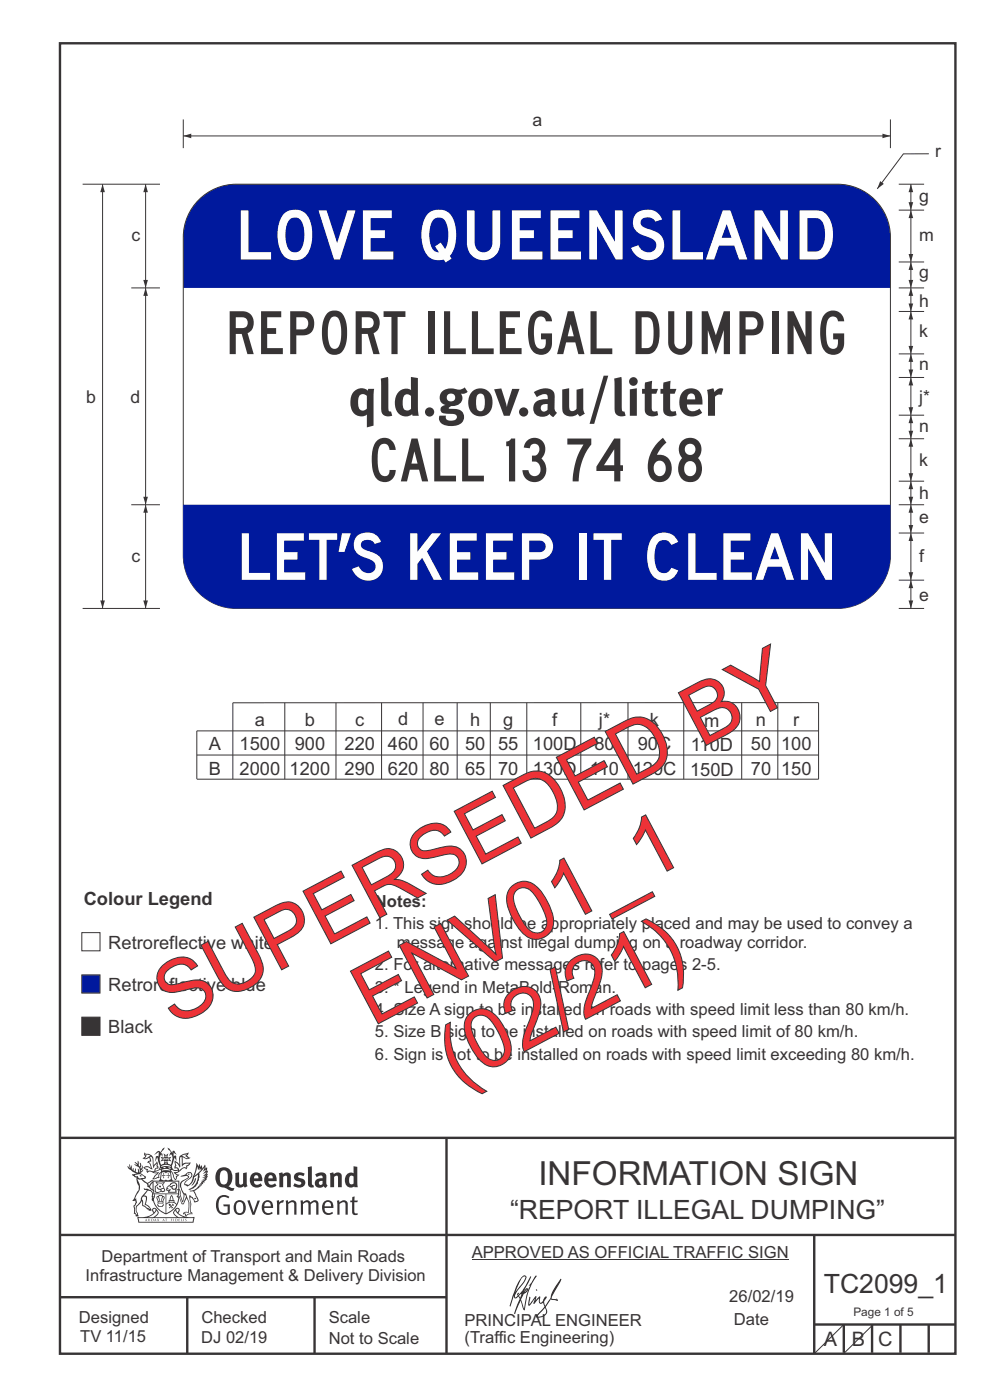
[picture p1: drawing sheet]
<svg xmlns="http://www.w3.org/2000/svg" width="210mm" height="297mm" viewBox="0 0 210 297" stroke-linecap="round" stroke-linejoin="round" font-family="sans-serif">
<path d="M12.7 241.4h190M94.7 241.4v45.8M12.7 262h190M12.7 275.2h82M39.7 275.2v12M66.7 275.2v12M172.7 262.2v25M172.7 281h30M179 281v6M185 281v6M191 281v6M197 281v6" fill="none" stroke="#373435" stroke-width=".51"/>
<path d="M100.1 267.2h67.2" fill="none" stroke="#373435" stroke-width=".21"/>
<g fill="#373435">
<path d="M47 248.4a2.55 2.55 0 0 0 0 2.7l.3 .2a.81 .81 0 0 0 1-1v-.5a1.04 1.04 0 0 0-1.1-1.5zM46.3 248.1a1.82 1.82 0 0 1 2.1-.2 1.82 1.82 0 0 1 .9 1.8 2.29 2.29 0 0 1-.8 2l.7 .3h.5l-.2 .6a2.87 2.87 0 0 1-2-.7 2.12 2.12 0 0 1-1.7-3.1z" fill-rule="evenodd"/>
<path d="M49.9 248.9l.8-.2v2a.46 .46 0 0 0 .3 .6 .46 .46 0 0 0 .6-.3v-2.1l.7-.2v2.4l.2 .5-.5 .3-.3-.3a1.02 1.02 0 0 1-1.2 .3 1.02 1.02 0 0 1-.6-1.1z" fill-rule="evenodd"/>
<path d="M54 249.5l-.1 .5h.9a.49 .49 0 0 0-.2-.6 .49 .49 0 0 0-.6 .1zM53.4 249.1a1.34 1.34 0 0 1 1.6-.2 1.34 1.34 0 0 1 .6 1.5v.2h-1.7a.77 .77 0 0 0 .5 .8 .77 .77 0 0 0 .9-.4l.3 .5a1.59 1.59 0 0 1-2 .2 1.59 1.59 0 0 1-.5-2.1z" fill-rule="evenodd"/>
<path d="M57 249.5l-.1 .5h1a.49 .49 0 0 0-.2-.6 .49 .49 0 0 0-.7 .1zM56.4 249.1a1.34 1.34 0 0 1 1.6-.2 1.34 1.34 0 0 1 .7 1.5v.2h-1.8a.77 .77 0 0 0 .5 .8 .77 .77 0 0 0 .9-.4l.4 .5a1.59 1.59 0 0 1-2.1 .2 1.59 1.59 0 0 1-.5-2.1z" fill-rule="evenodd"/>
<path d="M59.2 248.9l.7-.2 .1 .4a.95 .95 0 0 1 1-.3 .95 .95 0 0 1 .7 .8v2.3h-.8v-2.3a.46 .46 0 0 0-.8 .1v2.2h-.8z" fill-rule="evenodd"/>
<path d="M62.6 249.1a1.75 1.75 0 0 1 2-.1l-.2 .5-.6-.2a.43 .43 0 0 0-.6 .3l.4 .3a1.04 1.04 0 0 1 1.2 1.1 1.04 1.04 0 0 1-1.4 1l-1.2-.4 .3-.6 1 .4 .4-.4a.88 .88 0 0 0-1-.5l-.4-.2-.1-.4z" fill-rule="evenodd"/>
<path d="M65.3 247.6l.8-.2 .1 3.8 .3 .2 .1 .4a.88 .88 0 0 1-1 0 .88 .88 0 0 1-.3-1z" fill-rule="evenodd"/>
<path d="M67.8 250.6a.43 .43 0 0 0-.1 .7 .43 .43 0 0 0 .7-.1v-.7zM66.8 249.1a1.7 1.7 0 0 1 2.4 .1v1.9l.3 .4-.4 .5-.5-.4a1.03 1.03 0 0 1-1.7-.1 1.03 1.03 0 0 1 .8-1.5h.7v-.4a.8 .8 0 0 0-1.2 .1z" fill-rule="evenodd"/>
<path d="M70 248.9l.7-.2 .1 .4a.95 .95 0 0 1 1-.3 .95 .95 0 0 1 .7 .8v2.3h-.8v-2.3a.46 .46 0 0 0-.8 .1v2.2h-.8z" fill-rule="evenodd"/>
<path d="M74.3 249.5a1.48 1.48 0 0 0 0 1.7h.5l.2-.1v-1.5l-.3-.2zM75 247.4l.8 .1 .1 4.4h-.7l-.1-.2a1.26 1.26 0 0 1-1.4 0 1.26 1.26 0 0 1-.5-1.3 1.29 1.29 0 0 1 .4-1.4 1.29 1.29 0 0 1 1.4-.1z" fill-rule="evenodd"/>
<path d="M46.4 253.9a1.72 1.72 0 0 1 2.3 0l-.3 .3a1.24 1.24 0 0 0-1.4-.2 1.24 1.24 0 0 0-.6 1.4 1.49 1.49 0 0 0 1.2 1.9l.7-.1v-1.3h-.8l-.1-.4h1.3v1.9a1.93 1.93 0 0 1-2.2 0 1.93 1.93 0 0 1-.7-2.2l.2-.8z" fill-rule="evenodd"/>
<path d="M50.4 255.1a1.65 1.65 0 0 0 .2 2.2 .99 .99 0 0 0 1-1.4 .78 .78 0 0 0-.4-.8 .78 .78 0 0 0-.8 0zM50 254.9a1.33 1.33 0 0 1 1.6-.1 1.33 1.33 0 0 1 .5 1.4 1.31 1.31 0 0 1-1.3 1.6 1.31 1.31 0 0 1-1.2-1.6v-.6z" fill-rule="evenodd"/>
<path d="M52.5 254.7l.4-.1 .9 2.6 .8-2.5h.5l-1.1 3h-.5z" fill-rule="evenodd"/>
<path d="M56.3 255.2l-.2 .7h1.3a.7 .7 0 0 0-.3-.8 .7 .7 0 0 0-.8 .1zM55.9 255a1.22 1.22 0 0 1 1.5-.2 1.22 1.22 0 0 1 .5 1.5h-1.8a.93 .93 0 0 0 .5 1 .93 .93 0 0 0 1.1-.2l.2 .3a1.43 1.43 0 0 1-1.8 .1 1.43 1.43 0 0 1-.6-1.7z" fill-rule="evenodd"/>
<path d="M58.7 254.7l.4-.1 .1 .5 .4-.4 .6-.1-.2 .5a.66 .66 0 0 0-.8 .7v1.9h-.4z" fill-rule="evenodd"/>
<path d="M60.6 254.7l.4-.1 .1 .5a.94 .94 0 0 1 1-.5 .94 .94 0 0 1 .8 .8v2.3h-.5l-.1-2.5a.81 .81 0 0 0-1.2 .3v2.2h-.4z" fill-rule="evenodd"/>
<path d="M63.7 254.7l.5-.1 .1 .5 .4-.3a.78 .78 0 0 1 1.1 .3 .9 .9 0 0 1 1-.5 .9 .9 0 0 1 .8 .8v2.3h-.5l-.1-2.5a.67 .67 0 0 0-1.1 .3v2.2h-.5v-2.4l-.4-.3-.7 .4v2.3h-.5z" fill-rule="evenodd"/>
<path d="M69 255.2l-.1 .7h1.3a.7 .7 0 0 0-.3-.8 .7 .7 0 0 0-.9 .1zM68.7 255a1.22 1.22 0 0 1 1.5-.2 1.22 1.22 0 0 1 .5 1.5h-1.8a.93 .93 0 0 0 .4 1 .93 .93 0 0 0 1.2-.2l.1 .3a1.44 1.44 0 0 1-1.7 .1 1.44 1.44 0 0 1-.6-1.7z" fill-rule="evenodd"/>
<path d="M71.4 254.7l.5-.1 .1 .5a.94 .94 0 0 1 1-.5 .94 .94 0 0 1 .8 .8v2.3h-.5l-.1-2.5a.81 .81 0 0 0-1.2 .3v2.2h-.4z" fill-rule="evenodd"/>
<path d="M74.7 253.9l.5-.1v.9h.7l-.1 .3h-.6v2.2l.1 .2h.5l.1 .3a.75 .75 0 0 1-1.2-.6v-2.1h-.4v-.3h.4z" fill-rule="evenodd"/>
<path d="M30.8 244.9l1.1 .3-.9 .5h-.4l.6-.5zM31.8 245.4h.2a2.44 2.44 0 0 1 .4 1.9l.1 .5 .7-1-.1 .6 .3 .3a.57 .57 0 0 0-.6 .7l-1-.1-.5 .2 .2-.5-.8-.3 .7-.1 .9 .5 .1-.1-.6-1.3-.2-.2h.5zM30.7 244.4l-.1 .5 .2 .4-.6 .4a1.04 1.04 0 0 0 1.4-.1l.2 .6-.3 .1-.2 .4a.94 .94 0 0 1 .8 1.1l-.2-.1a1.16 1.16 0 0 0-1.5-.1l.3 .4 .4 .2 .1 .5 .2 .1 .1-.2a.94 .94 0 0 1 1.1 .2l.8 .1-1.2 1.2a1.13 1.13 0 0 0 1.2-.2l.4-.1-.1-.4 .5-.8a.83 .83 0 0 0-.6 1.1l-.3-.1-.7 .4 1.1-1.4-.5 .1-.5-.1 1.3-.5-.1-.1-.9 .4v-.3l.2-.2 .3 .1 .1-.3-.2-.4v-.6l-.1-.4-.7 1v-.7a1.42 1.42 0 0 0-1.6-1.8z" fill-rule="evenodd"/>
<path d="M38.5 245.2l.5-.2 .7-.1-.6 .3 .8 .5h-.3zM38.3 245.5l.2-.1 .1 2a1.69 1.69 0 0 1 1.6-.6l-.8 .5 .1 .5a1.1 1.1 0 0 0-1.5 .6l-.1-.5-.2-.2h-.5l.3-.4-.3-.7a1.42 1.42 0 0 1 .8 1.1l.2-.1zM37.1 246.2l.1 1-.2 .3 .1 .4h.5l.1 .2a.96 .96 0 0 1-1.1-.1l-.1 .1a1.06 1.06 0 0 0 1.3 .2v.1a.72 .72 0 0 1-1 .2l.3 .5 .6 .2-.4 .2-.1 .6-.2-.3-.4-1.1-.4-.4 .4 .9a1.54 1.54 0 0 0 .7 1.2l.2-.3a.58 .58 0 0 1 .4-.8l.2-.1h-.3l-.5-.3 .9-.5a.93 .93 0 0 1 1.2-.5v.2l.2-.2 .1-.5a.99 .99 0 0 0 .7-.8l-1.3 .1-.3 .2-.1-1.4 .9 .4 .9-.3h-.4l-.5-.4 .4-.7-.6 .2a1.46 1.46 0 0 0-1.4 2.1v.4l-.2-.4z" fill-rule="evenodd"/>
<path d="M35.6 248.9l.2 .1-.1 .3 .4 .1h-.4v.6l-.1-.6h-.3l.3-.1z" fill-rule="evenodd"/>
<path d="M34.6 248.9l.2 .1v.3l.3 .1h-.3l-.1 .6v-.6h-.4l.4-.1z" fill-rule="evenodd"/>
<path d="M34.3 248.8a.57 .57 0 0 1 .9 .2 .57 .57 0 0 1 .9-.2l.2 1.4h-.2a.57 .57 0 0 1-.9 0 .69 .69 0 0 1-1.1 0zM34.2 248.1l-.3 2.1-.2 .4h3l-.2-.4-.3-2.1h-.2v.2l-.8-.1-.8 .1v-.2z" fill-rule="evenodd"/>
<path d="M34.2 252.4a.3 .3 0 0 0 .6 0 .3 .3 0 0 0-.6 0zM33.3 250.9l.3 .3-.3 .4a.79 .79 0 0 0 0 1.3l.8-.2-.1-.3a.55 .55 0 0 1-.7-.6l.1-.1 .2 .3 .3 .2 .8-.2-.4-.7 .4-.4-.7 .2zM33 250.7l1.1 .2 .9-.2-.4 .6 .4 1.2a.56 .56 0 0 1-.8 .3l-.2 .1a.73 .73 0 0 1-.9 .1 .73 .73 0 0 1-.3-1v-.4l.6-.4z" fill-rule="evenodd"/>
<path d="M35.6 251.8l.7-.4a.58 .58 0 0 1 1-.1 .58 .58 0 0 1-.4 .9l-.3-.3a.43 .43 0 0 1 .6-.4 .57 .57 0 0 0-.8 .2l-.2-.1-.3 .1 .4 .2a.55 .55 0 0 0 .9 .4v.5h-1.3l.3-.4-.1-.1-.6 .1 .2-.3-.2-.1zM35.4 251.8l-.1 .2a.39 .39 0 0 0 .2 .6h.3l-.2 .4h1.9l-.1-.8a.86 .86 0 0 0-.1-1.3 .86 .86 0 0 0-1.3 .4z" fill-rule="evenodd"/>
<path d="M36 254.8h.8v.2h-.8zM36.4 253.8l.2 .8h-.4zM36.4 253.5l-.3 .5-.1 .6h-.2v.4l-.7 .4 .2 .1a1.48 1.48 0 0 1 2.1 .2l.2-.1-.6-.5v-.5h-.2l-.1-.6z" fill-rule="evenodd"/>
<path d="M35.8 255.4l.4 .1 .1 .3 .3-.2-.2-.2a.38 .38 0 0 1 .5 .5l-.2-.2-.3 .2 .3 .2-.3 .3-.1-.4-.4 .4-.1-.2 .4-.3-.1-.1-.2 .1z" fill-rule="evenodd"/>
<path d="M34.5 254h.2v.2l-.2 .6h-.2zM33.6 255.3h.9v.2a.55 .55 0 0 1-.8 .4v-.2l-.2-.1zM33.4 254h.2l.2 .8h-.2zM33.6 255l.8-.1 .1 .2h-.8zM33.8 253.7h.5l-.2 1.1h-.1zM33.3 253.8l-.1 .3 .3 1.1a.48 .48 0 0 0-.1 .6 .48 .48 0 0 0 .5 .2h.5a.49 .49 0 0 0 .2-.8l.3-1.1-.1-.3a1.42 1.42 0 0 0-1.5 0z" fill-rule="evenodd"/>
<path d="M33.7 251.5l.4 .1 .1 .3h-.3z" fill-rule="evenodd"/>
<path d="M41.3 250.1l.3-.2-.2 .8-.6 .8h-.2l.5-.7z" fill-rule="evenodd"/>
<path d="M39.7 249l.3-.2 .5 .2a.88 .88 0 0 1-.6 1.1 1.22 1.22 0 0 0-.8 1.3l.5 .2a.72 .72 0 0 0 .9-.4l.5-.8 .2-.6 .8-.6v.2a2.85 2.85 0 0 1-2 2.9l.1 .1a2.13 2.13 0 0 0 1.9-1.5v-.3a2.01 2.01 0 0 0 .3-1.7l1.1-1.3-.4 1 .7-.5-.7 1 .8-.4-.8 .8 .7-.2-.9 .6 .8-.1-.8 .4h.7l-.8 .3 .3 .2h-.4l.2 .3h-.4l.2 .3h-.4l.1 .2h-.1a2.16 2.16 0 0 1-2 1.1l.1 .2 .4-.1a.76 .76 0 0 1 .7 .8l.5 1.2-.6 .2a1.45 1.45 0 0 0-1.1-1.3l.2 1.8-.1 1.8 .4 .3a1.07 1.07 0 0 0-1.2 .4v-.3l-.5-.2a.87 .87 0 0 1 1.1-.1v-.7a4.4 4.4 0 0 0-.6-3.1l-.1-.3h-.2a2.16 2.16 0 0 1-.7-2.2l.3-.4 1.2-.7a.55 .55 0 0 0-.4-.8zM37.8 252.4a.76 .76 0 0 1 .3 1.1l.6 1.6 .4-1.7 .2 .1a.61 .61 0 0 1-.1 .9l-.3 .8-.2 .1-.7-1.6-.3 .1a1.18 1.18 0 0 0 .1-1.4zM41.8 247.5l.2 .7 .3-.5v.6l.4-.5a1.9 1.9 0 0 1-1.2 1.4l-.3 .3zM38.2 249.6l1.4-.2 .2 .2v.3l-.5 .2a1.26 1.26 0 0 0-.9 1.9l.2 .7a1.84 1.84 0 0 1 .1 2.1l-.4-1.4a.96 .96 0 0 0-.4-1.2l-.4 .2a.78 .78 0 0 1 0 1.3l.1 .3h.4l.4 1.1a.38 .38 0 0 0 .2 .4 .38 .38 0 0 0 .4-.1l.6-1.2a2.94 2.94 0 0 1 .4 2.5l-.1 .4h-.8l-.3 .4v.2l.4-.1 .1 .4 .2 .1a1.02 1.02 0 0 1 1.3-.5v-.4l-.3-.1 .1-1.8-.3-1.3h.1a1.14 1.14 0 0 1 .8 1 .63 .63 0 0 0 .8-.2 .63 .63 0 0 0-.2-.9l-.6-1.2 .9-.6 .2-.4h.3l-.1-.2h.4l-.1-.3h.3l-.1-.3 .5-.1-.2-.2 .6-.4v-.2h-.2l.4-.5h-.3l.3-.5-.4 .1 .4-.5v-.3l-.3 .2 .2-.7-.1-.2-.4 .3v-.8l-.6 .8-.2-.8-.2 .5-.3-.7-.1 .6-.5-.8-.1 1.4-.6 1.8a1.81 1.81 0 0 1-1 1.5l-.6-.2a1.75 1.75 0 0 1 1.1-1.2 .75 .75 0 0 0 .1-1.3 .75 .75 0 0 0-1.2 .4z" fill-rule="evenodd"/>
<path d="M41.2 254.1h.3l.2 .2-.4 .1z" fill-rule="evenodd"/>
<path d="M29.4 258.4h11.6l-.1 .8h-11.4zM31.3 258.2l.5-.1a2.48 2.48 0 0 0 1.4-1.3l.3 .5-.5 .6-.5 .3zM32.5 256.6l.3-.2 .2 .1-.3 .7zM37.2 256.8a2.65 2.65 0 0 0 1.8 1.4h-1.1l-.5-.3-.5-.6zM37.4 256.5l.2-.1 .3 .2-.3 .6zM29.2 258.2l.1 1.2h11.8l.2-1.1-.2-.1a4.1 4.1 0 0 1-3.3-.9l.3-.4-.1-.6a1.06 1.06 0 0 0-1.3 1l.2 .4 .6 .5h-4.7l.3-.1a.84 .84 0 0 0 .6-.8 .84 .84 0 0 0-.5-.8l-.3-.2h-.5l-.1 .6 .3 .4a4.2 4.2 0 0 1-3.4 .9z" fill-rule="evenodd"/>
<path d="M31 258.7l.1 .2h-.2zM31 258.5l-.3 .6 .4-.2 .2 .2z" fill-rule="evenodd"/>
<path d="M31.3 258.6h.3v.4a.25 .25 0 0 0 .2-.1 .25 .25 0 0 0-.1-.3h.1a.29 .29 0 0 1 0 .4 .29 .29 0 0 1-.4 0 .29 .29 0 0 1 0-.4z" fill-rule="evenodd"/>
<path d="M32.2 258.6a.22 .22 0 0 1 .3 .2 .22 .22 0 0 1-.3 .2zM32 258.6l.1 .4a.33 .33 0 0 0 .4 0 .33 .33 0 0 0 0-.4 .33 .33 0 0 0-.5 0z" fill-rule="evenodd"/>
<path d="M32.9 258.7l.1 .2h-.2zM32.9 258.5l-.2 .6 .3-.2 .2 .2z" fill-rule="evenodd"/>
<path d="M33.3 258.6h.2l.1 .1 .2-.1-.2 .2 .2 .3-.3-.3-.1 .3h-.1l.2-.3z" fill-rule="evenodd"/>
<path d="M34.7 258.7l.1 .2h-.2zM34.7 258.5l-.3 .6 .4-.2 .2 .2z" fill-rule="evenodd"/>
<path d="M35 258.5h.5l-.2 .1v.5h-.2l.1-.5z" fill-rule="evenodd"/>
<path d="M36.2 258.6l.3-.1-.1 .1v.2h.1h-.1v.3h-.2z" fill-rule="evenodd"/>
<path d="M36.7 258.6h.2v.5h-.2z" fill-rule="evenodd"/>
<path d="M37.3 258.6a.22 .22 0 0 1 .3 .2 .22 .22 0 0 1-.3 .2zM37.1 258.6v.4a.33 .33 0 0 0 .5 0 .33 .33 0 0 0 0-.4 .33 .33 0 0 0-.5 0z" fill-rule="evenodd"/>
<path d="M37.8 258.6l.4-.1-.2 .1v.2h.1h-.1v.2l.2 .1h-.4z" fill-rule="evenodd"/>
<path d="M38.4 258.6h.2l-.1 .4 .2 .1h-.3z" fill-rule="evenodd"/>
<path d="M38.9 258.6h.2v.5h-.2z" fill-rule="evenodd"/>
<path d="M39.3 258.6h.2h-.1l.2 .3-.2 .2-.1-.1v-.1l.2 .1z" fill-rule="evenodd"/>
<path d="M34.2 247.4a1.51 1.51 0 0 1 2 .2 2.67 2.67 0 0 0-2.1 0zM35.7 247.6l.4 .1 .1 .3-.4-.1zM34.6 247.6h.5l.1 .2h-.4zM34 247.8l.3 .2h-.3zM34.9 246.9l.3-.2 .3 .2zM34.9 245.6l.2 .1v.3h-.2zM35 245.1l.2 .2 .2-.2-.1 .3h-.2zM35.1 246.3h.2l.1 .4-.2-.2-.2 .2zM35.3 245.7l.2-.1v.4h-.2zM34.4 245.7h.3l.1 .3-.4 .1 .2-.2zM35.7 245.7h.3l-.2 .2 .2 .2-.4-.1zM32.7 244.9l1-.5-.1 1-.2-.2-.3 .2-.3 1.1 .5-1 .3 .9a1.84 1.84 0 0 1 .2 1.7l.4 .1a2.48 2.48 0 0 1 2.2 0l.2-.2-.2-.7 .7-1.8 .4 .7-.2-1-.2-.1-.2 .3v-.9l.6 .4-.6-.8-.3 .1-.1 .4-.5-.9-.5-.3 .2 .5 .6 .5-.5 .8 .4-.4a2.06 2.06 0 0 1 0 2.3l-.5-.2-.2-.6 .1-.1 .8 .2-.4-.5 .4-.5-.7 .2-.2-.2 .2-.7-.5 .4-.5-.4 .2 .7-.2 .2-.7-.2 .4 .5-.4 .5 .8-.2 .1 .1-.2 .6-.5 .2a2.02 2.02 0 0 1 0-2.2l.3 .5-.1-.7-.3-.1 .8-1.2-.4 .3-.5 .8-.2-.3a.8 .8 0 0 0-.8 .5z" fill-rule="evenodd"/>
<path d="M29.2 250.1l.3 .1a.61 .61 0 0 1 .8 .4l.3 .2a.8 .8 0 0 1 .6 1l.4 .1 .5 .5a1 1 0 0 1 .5 1.1l-.1 .7v-.5h-.1a.96 .96 0 0 0-.8-1.3l-.2-.2h-.7l-.1-.1-.1 .1 .1 .3h.6l-1.2 1.3-.2 1-.4 .6a1.33 1.33 0 0 0-.5 1.8l.2 .5a1.26 1.26 0 0 1-.5-1.5l-.1-.3a1.56 1.56 0 0 0 .4-1.7l-.3 .2 .2-.5a3.2 3.2 0 0 0 .7-3zM30.4 253.9h.4a2.06 2.06 0 0 1-.1 1.6l.7 .5 .4 .4-.6-.1-.8-.6-.1-.9a.51 .51 0 0 1 .1-.9zM28.6 249.3a1.52 1.52 0 0 1 2.1 .5l-1.1 .2-.2-.1-.1-.4h-.5zM27.5 247v.8l-.3-.4h-.1a3.1 3.1 0 0 0 1.9 1.6l-1 .1 .5 .6 .5 .1 .1 1.1a1.84 1.84 0 0 1-.3 2.5l-.4 .9-.3 .4 .2 .1 .4-.1 .1 .4-.2 .5-.3 .2 .1 1.7h.2l.3 .5 .1 .1 .4-.1-.1-.5a1.3 1.3 0 0 1-.1-1.7l.9-1 .1 1.1 .6 .2 .5 .5 .1-.1 .2 .3h.5a1.85 1.85 0 0 0-1.2-1.4l.1-.3a1.39 1.39 0 0 0 0-1.4l-.5-.1 .5-.5a.66 .66 0 0 1 .9-.4 .66 .66 0 0 1 .3 .9l-.1 .4 .2-.1v.2l-.1 .3 .2 .5 .1-.3a2.24 2.24 0 0 0 .1-2.2 .73 .73 0 0 1-.7-.7 .73 .73 0 0 1 .6-.7v-.2a.94 .94 0 0 0-.9 .8 .48 .48 0 0 1-.1-.6 .48 .48 0 0 1 .5-.2l.5-.3a.51 .51 0 0 0-.8 .2l-.5 .2-1-.8h.6l.2-.5-1.2-.7 .5-.5v-.3l-.5 .4 .1-.2a.69 .69 0 0 0 .2-1v.4l-.2 .3v-1.1l-.3-.2 .1 .6-.1 .2-.4-1.3v.7l-.6-.4 .5 .7-.6-.2 .3 .3a1 1 0 0 1 .7 1.4l-.2-.8v.9l-.5-.2v-.8l-.2 .7-.2-.1-.1-.6-.2 .4-.2-.2 .1-.7-.2 .5z" fill-rule="evenodd"/>
<path d="M29.6 249.4l.2-.1 .3 .2z" fill-rule="evenodd"/>
<path d="M32.4 250.5h5.6v2l-.2-.1v-1.7h-5.2v2.5h5.2v-.8l.1 .2-.1 1.1v-.3h-2.5v4a4.1 4.1 0 0 0 2.6-3.6l.1-.1a4 4 0 0 1-2.8 3.9 4.2 4.2 0 0 1-2.8-4.7l.1 1.2 .1-.1a3.8 3.8 0 0 0 2.5 3.4v-4h-2.5l-.2-.9z" fill-rule="evenodd"/>
<circle cx="40" cy="249.1" r=".17"/>
</g>
<g fill="#252726">
<path d="M111.6 273.7l.2-.2-.5 .7zM110.4 274.5l.3 .1-.3 .7-.3-.4zM110.9 270.9l.5-.1a9.3 9.3 0 0 1-2 3.2l-.1 .2 1-2.5zM110.6 271a14.7 14.7 0 0 0-2.2 4.9l-.3 1.2 .1 .1 .8-2.4a.42 .42 0 0 0 .2 .7 .42 .42 0 0 0 .6-.3l.2-.2 .2 .6-1.1 3.1h.2l1.1-2.8 .6 1.9 .2 .2 .2-.5a13.5 13.5 0 0 1 2-6.2l.5-.5-.2-.2-1.6 2.1 .4-.1a14.9 14.9 0 0 0-1.3 5.1l-.4-1.2a1.39 1.39 0 0 1 .2-1.8l.1-.2a.92 .92 0 0 0 .8-1.2 .75 .75 0 0 0-.7 .7l-.2 .2 1.6-3.4h-.1l-.4 .7a10.5 10.5 0 0 1-2.2 3.2l.2-.4a.32 .32 0 0 0-.4 .2 .32 .32 0 0 0 .1 .4l-.5 .4a3.2 3.2 0 0 1 1.1-2.3l.5-.6a2.49 2.49 0 0 0 .7-1.6l-.3-.2z" fill-rule="evenodd"/>
<path d="M115.6 277.5a1.15 1.15 0 0 1 .1 1.3 1.15 1.15 0 0 1-1.2 .5h-.5zM112.3 275.1l-.3 1.7 .3 .2 1.2-1.5-.3 1.1 1.1-1.2a.94 .94 0 0 0 .4 1.2l.5-.3 .3 .9-1.2 1.3a.98 .98 0 0 0-.5 1 1.9 1.9 0 0 0 2.3-1.3l-.1-.3a1.02 1.02 0 0 1 .3-1.4l.5-.9 1.5 .3-.2-.5v.3l-1.1-.2v-.2l2-3.6 .1-.3-.1-.1-1.8 2.7a6.6 6.6 0 0 1-1.5 3l-.2-.2a1.01 1.01 0 0 1 .4-1.4l.1-.2-.3-.2-.3 .5-.2 .5-.5 .4-.2-.4 .1-.9-.2-.1-.8 .9 .2-.9h-.1l-1.4 1.7 .2-1.4v-.1z" fill-rule="evenodd"/>
<path d="M113.7 273.5l.3 .3h-.3z" fill-rule="evenodd"/>
</g>
<path d="M179 281l-6.3 6.2M185.2 281l-6.3 6.2" fill="none" stroke="#373435" stroke-width=".21"/>
<path d="M12.7 9.2h190v278h-190z" fill="none" stroke="#373435" stroke-width=".51"/>
<path d="M17.4 206.8h3.8v3.9h-3.8z" fill-rule="evenodd" fill="#00199d" stroke="#373435" stroke-width=".21"/>
<path d="M17.4 215.8h3.8v3.8h-3.8z" fill-rule="evenodd" fill="#373435" stroke="#373435" stroke-width=".21"/>
<path d="M17.4 197.9h3.8v3.8h-3.8z" fill-rule="evenodd" fill="#fefefe" stroke="#373435" stroke-width=".21"/>
<path d="M42.2 42.4a11.2 11.2 0 0 1 7.9-3.3h127.5a11.3 11.3 0 0 1 11.3 11.2v10.8h-150v-10.8a11.2 11.2 0 0 1 3.3-7.9z" fill-rule="evenodd" fill="#00199d"/>
<path d="M42.2 42.4a11.2 11.2 0 0 1 7.9-3.3h127.5a11.3 11.3 0 0 1 11.3 11.2v67.5a11.3 11.3 0 0 1-11.3 11.3h-127.5a11.3 11.3 0 0 1-11.2-11.3v-67.5a11.2 11.2 0 0 1 3.3-7.9z" fill="none" stroke="#373435" stroke-width=".21"/>
<path d="M38.9 107.1h150v10.7a11.3 11.3 0 0 1-11.3 11.3h-127.5a11.3 11.3 0 0 1-11.2-11.3z" fill-rule="evenodd" fill="#00199d"/>
<path d="M38.9 28.8h150" fill="none" stroke="#373435" stroke-width=".21"/>
<g fill="#373435">
<path d="M187.2 28.3l1.7 .5-1.7 .5z"/>
<path d="M38.9 28.8l1.7-.5v1z"/>
</g>
<path d="M188.9 25.3v6.1M193.2 113.1v10" fill="none" stroke="#373435" stroke-width=".21"/>
<g fill="#373435">
<path d="M193.2 113.1l.5 1.7h-1z"/>
<path d="M192.7 121.4h1l-.5 1.7z"/>
</g>
<path d="M190.6 113.1h5.4M190.6 123.1h5.4M193.2 123.1v6" fill="none" stroke="#373435" stroke-width=".21"/>
<g fill="#373435">
<path d="M192.7 127.4h1l-.5 1.7z"/>
<path d="M193.2 123.1l.5 1.7h-1z"/>
</g>
<path d="M190.6 107.1h5.4M193.2 107.1v6M190.6 129.1h5.4" fill="none" stroke="#373435" stroke-width=".21"/>
<g fill="#373435">
<path d="M192.7 111.4h1l-.5 1.7z"/>
<path d="M193.2 107.1l.5 1.7h-1z"/>
</g>
<path d="M193.2 44.6v11" fill="none" stroke="#373435" stroke-width=".21"/>
<g fill="#373435">
<path d="M192.7 53.9h1l-.5 1.7z"/>
<path d="M193.2 44.6l.5 1.7h-1z"/>
</g>
<path d="M193.2 39.1v5.5M190.6 44.6h5.4M190.6 55.6h5.4" fill="none" stroke="#373435" stroke-width=".21"/>
<g fill="#373435">
<path d="M193.2 39.1l.5 1.7h-1z"/>
<path d="M192.7 42.9h1l-.5 1.7z"/>
</g>
<path d="M190.6 39.1h5.4M193.2 55.6v5.5M190.6 61.1h5.4" fill="none" stroke="#373435" stroke-width=".21"/>
<g fill="#373435">
<path d="M193.2 55.6l.5 1.7h-1z"/>
<path d="M192.7 59.4h1l-.5 1.7z"/>
</g>
<path d="M190.6 66.1h5.4M193.2 61.1v5" fill="none" stroke="#373435" stroke-width=".21"/>
<g fill="#373435">
<path d="M193.2 61.1l.5 1.7h-1z"/>
<path d="M192.7 64.4h1l-.5 1.7z"/>
</g>
<path d="M190.6 75.1h5.4M193.2 75.1v5M190.6 80.1h5.4M190.6 88.1h5.4" fill="none" stroke="#373435" stroke-width=".21"/>
<g fill="#373435">
<path d="M193.2 75.1l.5 1.7h-1z"/>
<path d="M192.7 78.4h1l-.5 1.7z"/>
</g>
<path d="M193.2 88.1v5" fill="none" stroke="#373435" stroke-width=".21"/>
<g fill="#373435">
<path d="M193.2 88.1l.5 1.7h-1z"/>
<path d="M192.7 91.4h1l-.5 1.7z"/>
</g>
<path d="M197 32.6h-5.4l-5.5 7.5" fill="none" stroke="#373435" stroke-width=".21"/>
<path d="M186.7 38.4l.8 .6-1.4 1.1z" fill="#373435"/>
<path d="M193.2 80.1v8" fill="none" stroke="#373435" stroke-width=".21"/>
<g fill="#373435">
<path d="M192.7 86.4h1l-.5 1.7z"/>
<path d="M193.2 80.1l.5 1.7h-1z"/>
</g>
<path d="M193.2 66.1v9" fill="none" stroke="#373435" stroke-width=".21"/>
<g fill="#373435">
<path d="M192.7 73.4h1l-.5 1.7z"/>
<path d="M193.2 66.1l.5 1.7h-1z"/>
</g>
<path d="M193.2 102.1v5" fill="none" stroke="#373435" stroke-width=".21"/>
<g fill="#373435">
<path d="M193.2 102.1l.5 1.7h-1z"/>
<path d="M192.7 105.4h1l-.5 1.7z"/>
</g>
<path d="M193.2 93.1v9M190.6 102.1h5.4" fill="none" stroke="#373435" stroke-width=".21"/>
<g fill="#373435">
<path d="M192.7 100.4h1l-.5 1.7z"/>
<path d="M193.2 93.1l.5 1.7h-1z"/>
</g>
<path d="M17.5 39.1h16.4M21.8 39.1v90M190.6 93.1h5.4M17.5 129.1h16.4" fill="none" stroke="#373435" stroke-width=".21"/>
<g fill="#373435">
<path d="M21.8 39.1l.4 1.7h-.9z"/>
<path d="M21.3 127.4h.9l-.4 1.7z"/>
</g>
<path d="M30.9 39.1v22M38.9 25.3v6.1M27.8 61.1h6.1" fill="none" stroke="#373435" stroke-width=".21"/>
<g fill="#373435">
<path d="M30.9 39.1l.5 1.7h-1z"/>
<path d="M30.4 59.4h1l-.5 1.7z"/>
</g>
<path d="M30.9 107.1v22" fill="none" stroke="#373435" stroke-width=".21"/>
<g fill="#373435">
<path d="M30.9 107.1l.5 1.7h-1z"/>
<path d="M30.4 127.4h1l-.5 1.7z"/>
</g>
<path d="M30.9 61.1v46M27.8 107.1h6.1" fill="none" stroke="#373435" stroke-width=".21"/>
<g fill="#373435">
<path d="M30.4 105.4h1l-.5 1.7z"/>
<path d="M30.9 61.1l.5 1.7h-1z"/>
</g>
<g fill="none" stroke="#373435" stroke-width=".21">
<path d="M60.4 149.1v16.2M71.3 149.1v16.2M80.9 149.1v16.2M89.7 149.1v16.2M97 149.1v16.2M104 149.1v16.2M111.7 149.1v16.2M123.2 149.1v16.2M133.2 149.1v16.2M145 149.1v16.2M157.3 149.1v16.2M165 149.1v16.2"/>
<path d="M173.6 155.1h-131.9v10.1M41.7 165.3h131.9v-16.2h-124.2v16.2M41.7 160.2h131.9"/>
</g>
<g font-size="17.6" fill="#ed3237">
<text x="36.9" y="217.8" transform="rotate(-28 36.9 217.8)">SUPERSEDED BY</text>
<text x="79" y="217.8" transform="rotate(-28 79 217.8)">ENV01_1</text>
<text x="96.9" y="230.7" transform="rotate(-28 96.9 230.7)">(02/21)</text>
</g>
<text font-size="14.4" fill="#fefefe" x="49.8" y="55">LOVE QUEENSLAND</text>
<text font-size="13.7" fill="#fefefe" x="50.1" y="123">LET’S KEEP IT CLEAN</text>
<g font-size="12.6" fill="#373435">
<text x="47.7" y="75.1">REPORT ILLEGAL DUMPING</text>
<text x="78" y="102.1">CALL 13 74 68</text>
</g>
<text font-size="11.1" fill="#373435" x="73.8" y="88.2">qld.gov.au/litter</text>
<text font-size="7" fill="#373435" x="114.2" y="251.4">INFORMATION SIGN</text>
<g font-size="5.6" fill="#373435">
<text x="108.2" y="258.6">“REPORT ILLEGAL DUMPING”</text>
<text x="174.7" y="274.2">TC2099_1</text>
</g>
<g font-size="4.2" fill="#373435">
<text x="174.7" y="285.6">A</text>
<text x="180.7" y="285.6">B</text>
<text x="186.3" y="285.6">C</text>
</g>
<g font-size="3.9" fill="#373435">
<text x="54" y="153.9">a</text>
<text x="64.7" y="153.9">b</text>
<text x="75.4" y="153.9">c</text>
<text x="84.4" y="153.9">d</text>
<text x="92.2" y="153.9">e</text>
<text x="99.7" y="153.9">h</text>
<text x="106.7" y="153.9">g</text>
<text x="117.2" y="153.9">f</text>
<text x="127.1" y="153.9">j*</text>
<text x="137.9" y="153.9">k</text>
<text x="149.4" y="154.2">m</text>
<text x="160.4" y="153.9">n</text>
<text x="168.3" y="153.9">r</text>
<text x="44.3" y="159.1">A</text>
<text x="50.8" y="159.1">1500</text>
<text x="62.5" y="159.1">900</text>
<text x="73.1" y="159.1">220</text>
<text x="82.3" y="159.1">460</text>
<text x="91.1" y="159.1">60</text>
<text x="98.7" y="159.2">50</text>
<text x="105.7" y="159.2">55</text>
<text x="113.1" y="159.2">100D</text>
<text x="126.1" y="159.2">80</text>
<text x="135.3" y="159.2">90C</text>
<text x="146.5" y="159.4">110D</text>
<text x="159.3" y="159.1">50</text>
<text x="165.7" y="159.1">100</text>
<text x="44.3" y="164.3">B</text>
<text x="50.8" y="164.3">2000</text>
<text x="61.4" y="164.3">1200</text>
<text x="73.1" y="164.3">290</text>
<text x="82.3" y="164.3">620</text>
<text x="91.1" y="164.3">80</text>
<text x="98.7" y="164.4">65</text>
<text x="105.7" y="164.4">70</text>
<text x="113.1" y="164.4">130D</text>
<text x="125.1" y="164.4">110</text>
<text x="134.2" y="164.4">120C</text>
<text x="146.4" y="164.6">150D</text>
<text x="159.3" y="164.3">70</text>
<text x="165.7" y="164.3">150</text>
<text x="17.8" y="192.1">Colour Legend</text>
<text x="23" y="201.4">Retroreflective white</text>
<text x="23" y="210.2">Retroreflective blue</text>
<text x="23" y="219.1">Black</text>
</g>
<g font-size="3.8" fill="#373435">
<text x="112.9" y="26.8">a</text>
<text x="198.4" y="33.4">r</text>
<text x="195" y="42.8">g</text>
<text x="27.9" y="51.1">c</text>
<text x="195" y="51.1">m</text>
<text x="195" y="58.9">g</text>
<text x="195" y="65.2">h</text>
<text x="195" y="71.5">k</text>
<text x="195" y="78.5">n</text>
<text x="18.2" y="85.4">b</text>
<text x="27.7" y="85.4">d</text>
<text x="195" y="85.4">j*</text>
<text x="195" y="91.6">n</text>
<text x="195" y="98.9">k</text>
<text x="195" y="105.8">h</text>
<text x="195" y="111.1">e</text>
<text x="27.9" y="119.2">c</text>
<text x="195" y="119.3">f</text>
<text x="195" y="127.4">e</text>
</g>
<g font-size="3.5" fill="#373435">
<text x="79.5" y="192.5">Notes:</text>
<text x="79.5" y="197.2">1. This sign should be appropriately placed and may be used to convey a</text>
<text x="84.2" y="201.1">message against illegal dumping on a roadway corridor.</text>
<text x="79.5" y="205.9">2. For alternative messages refer to pages 2-5.</text>
<text x="79.5" y="210.6">3. * Legend in MetaBold-Roman.</text>
<text x="79.5" y="215.3">4. Size A sign to be installed on roads with speed limit less than 80 km/h.</text>
<text x="79.5" y="220">5. Size B sign to be installed on roads with speed limit of 80 km/h.</text>
<text x="79.5" y="224.8">6. Sign is not to be installed on roads with speed limit exceeding 80 km/h.</text>
<text x="21.6" y="267.8">Department of Transport and Main Roads</text>
<text x="100.1" y="266.8">APPROVED AS OFFICIAL TRAFFIC SIGN</text>
<text x="18.2" y="271.8">Infrastructure Management &amp; Delivery Division</text>
<text x="16.7" y="280.6">Designed</text>
<text x="42.7" y="280.6">Checked</text>
<text x="69.7" y="280.6">Scale</text>
<text x="98.5" y="281.3">PRINCIPAL ENGINEER</text>
<text x="154.7" y="276.1">26/02/19</text>
<text x="155.7" y="281.2">Date</text>
<text x="17" y="284.8">TV 11/15</text>
<text x="42.7" y="284.8">DJ 02/19</text>
<text x="69.7" y="285.2">Not to Scale</text>
<text x="98.5" y="284.8">(Traffic Engineering)</text>
</g>
<text font-size="2.5" fill="#373435" x="181" y="279.2">Page 1 of 5</text>
</svg>
